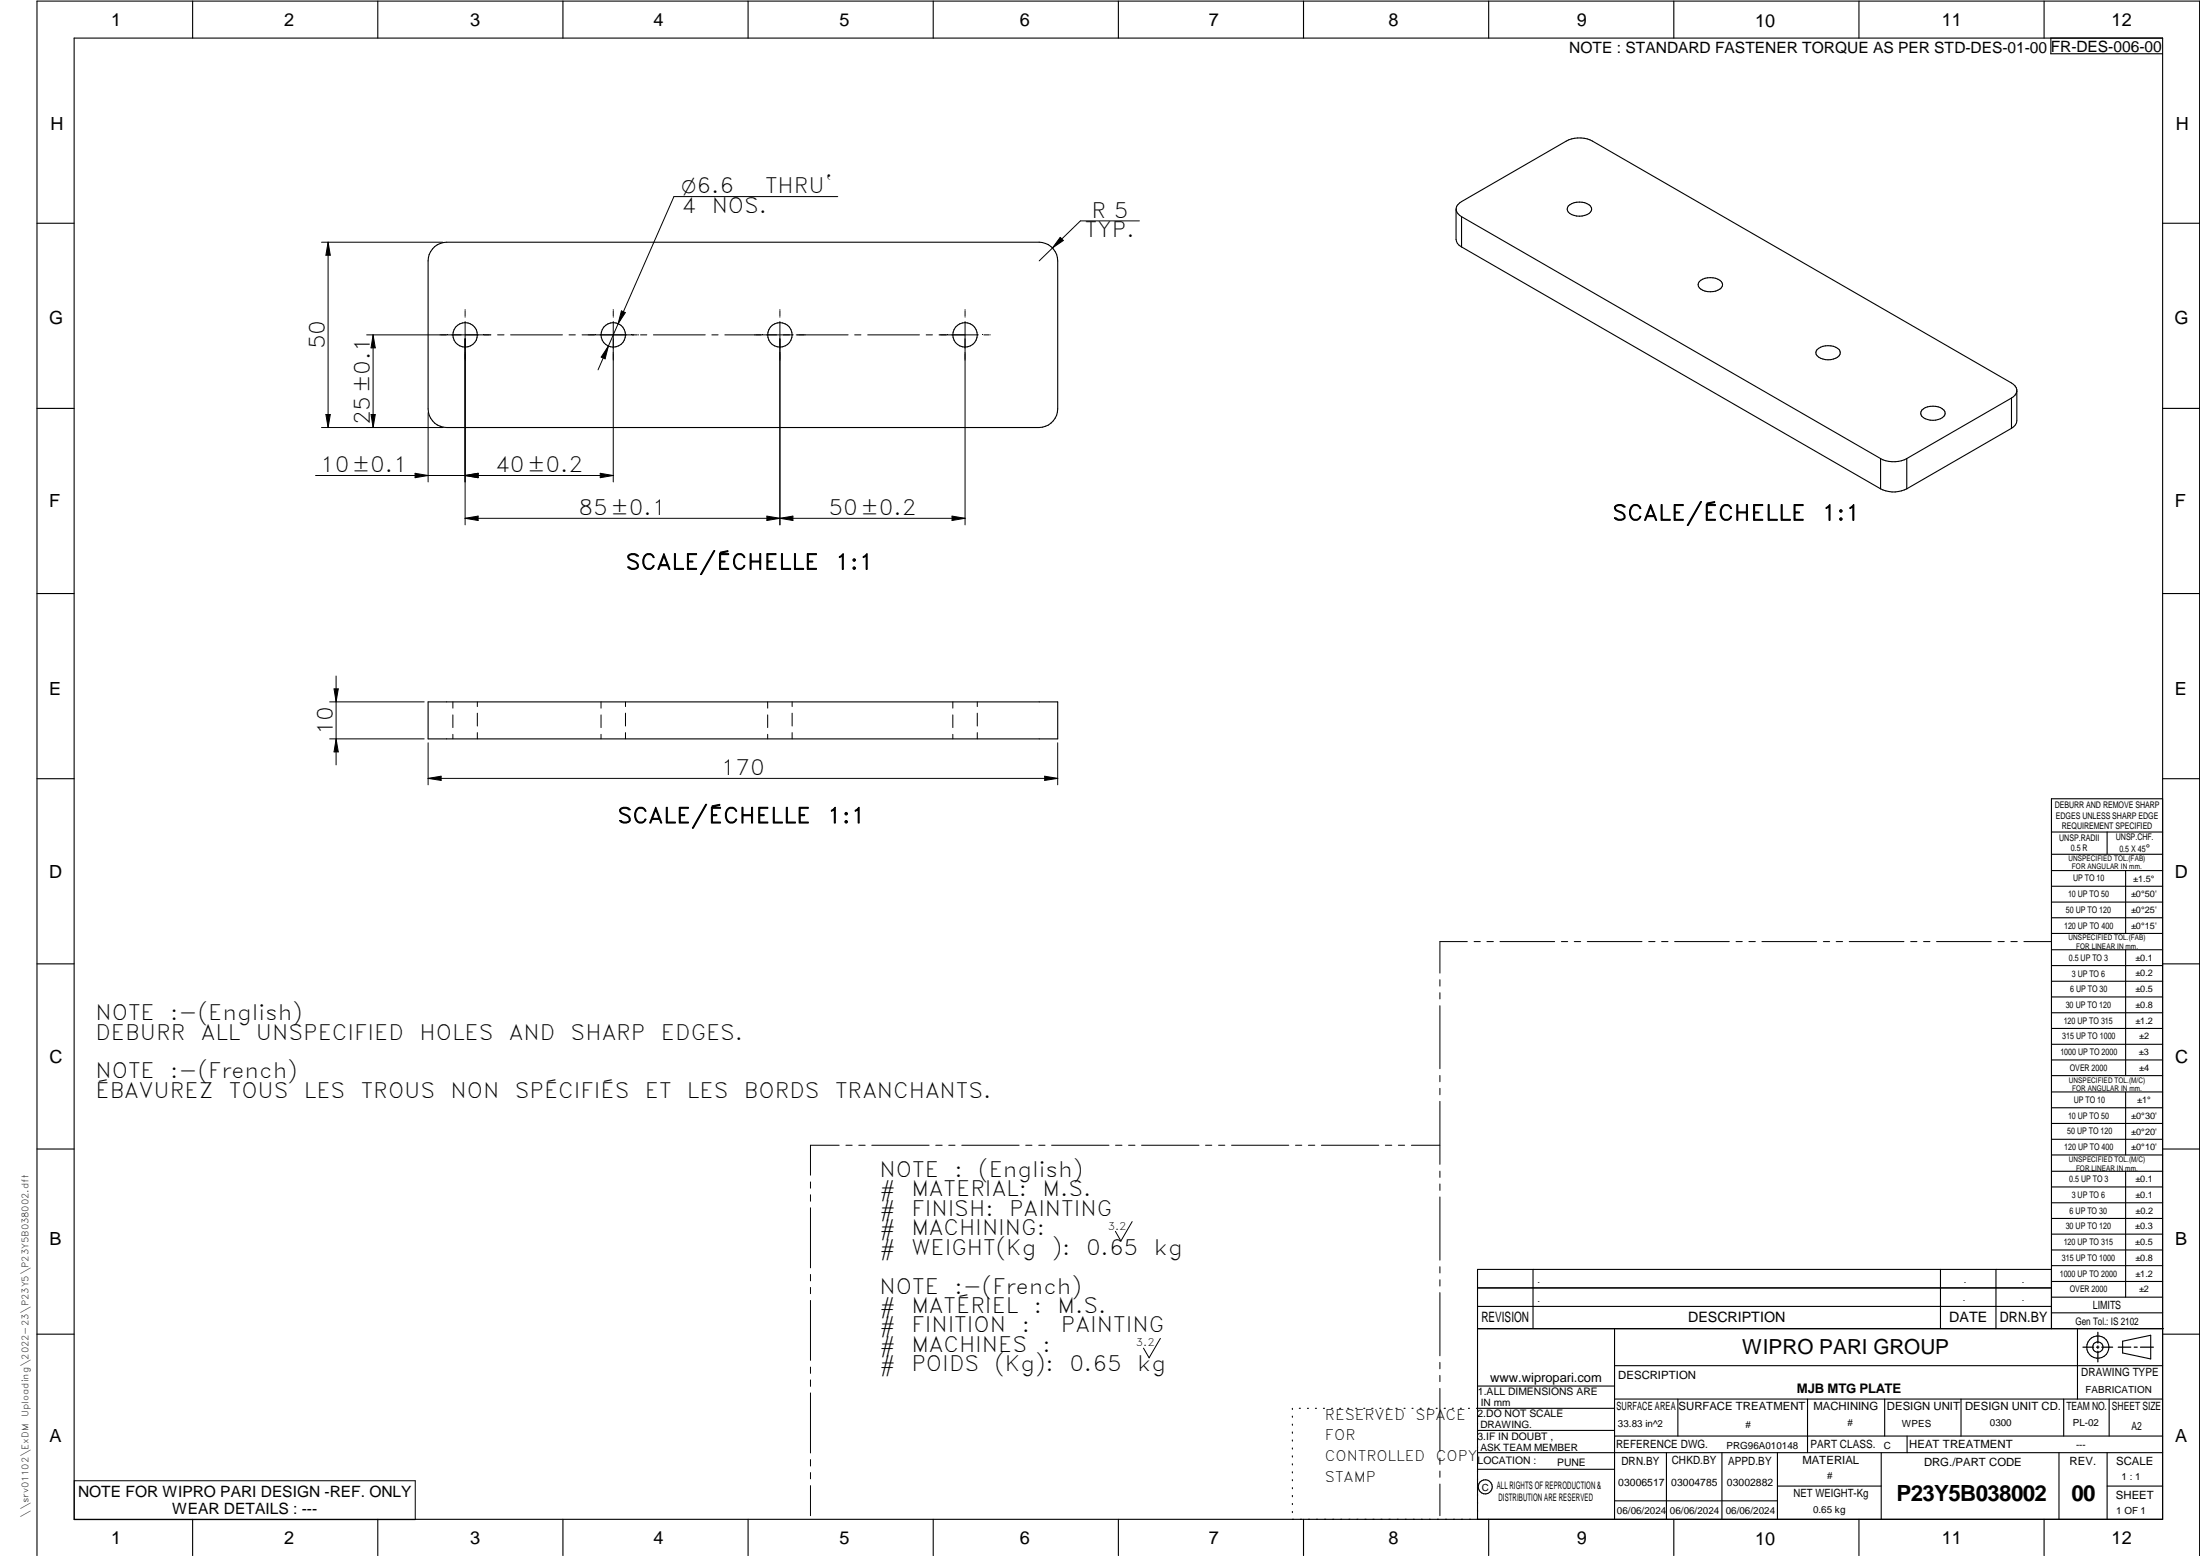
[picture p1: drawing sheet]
<svg xmlns="http://www.w3.org/2000/svg" width="594mm" height="420mm" viewBox="0 0 594 420" stroke-linecap="round" stroke-linejoin="round" font-family="sans-serif">
<g fill="none" stroke="#000" stroke-width=".3">
<path d="M20 10.3h564v400h-564zM52 .3v10M102 .3v10M152 .3v10M202 .3v10M252 .3v10M302 .3v10M352 .3v10M402 .3v10M452 .3v10M502 .3v10M552 .3v10"/>
<path d="M553.8 10.3v4.2h30.2M393.2 56.5v8.1a2.46 2.46 0 0 0 1.5 2.1M394.7 58.5a2.15 2.15 0 0 1-1.5-2 2.15 2.15 0 0 1 1.5-2.1l28.2-16.3a7.7 7.7 0 0 1 7.1 0l113.2 65.3a2.72 2.72 0 0 1 1.4 1.8v8.4a2.52 2.52 0 0 1-1.4 2.1M394.7 58.5l113.1 65.3M394.7 58.5v8.2M423.5 55.6a4.7 4.7 0 0 1 6 0 1.45 1.45 0 0 1-1 2.4 4.3 4.3 0 0 1-5.2-1.1l-.1-.4zM10 60.3h10M117.4 66.6a5.6 5.6 0 0 1 3.2-1.2h160a5.1 5.1 0 0 1 5 5v40a5.1 5.1 0 0 1-5 5h-160a5 5 0 0 1-5-5v-40a5 5 0 0 1 1.8-3.8zM394.7 66.7l113.1 65.3M458.9 76a4.7 4.7 0 0 1 5.9 0 1.45 1.45 0 0 1-.9 2.4 4.3 4.3 0 0 1-5.3-1.1l-.1-.4zM584 60.3h10M490.7 94.4a4.7 4.7 0 0 1 5.9 0 1.5 1.5 0 0 1-.9 2.3 4.4 4.4 0 0 1-5.3-1l-.1-.4z"/>
<path d="M10 110.3h10M519 110.7a4.7 4.7 0 0 1 5.9 0 1.45 1.45 0 0 1-.9 2.4 4.3 4.3 0 0 1-5.3-1.1v-.4zM543.2 107.5l-28.3 16.3M543.2 115.7l-28.3 16.3M543.2 107.5v8.2M544.6 105.7a2.72 2.72 0 0 1-1.4 1.8M584 110.3h10M507.8 132a7.7 7.7 0 0 0 7.1 0M507.8 123.8v8.2M514.9 123.8v8.2M514.9 123.8a7.7 7.7 0 0 1-7.1 0M10 160.3h10"/>
<path d="M584 160.3h10M115.6 189.5h170v10h-170zM10 210.3h10M584 215.7h-30v143.1M584 210.3h10M554 224.7h30M554 230.7h30M554 235.1h30M554 239.3h30M569 224.7v6M574 235.1v17M554 243.6h30"/>
<path d="M554 247.8h30M554 252.1h30M554 256.5h30M574 256.5v33.9M10 260.3h10M554 260.7h30M554 265h30M554 269.2h30M554 273.5h30M554 277.7h30M584 260.3h10M554 282h30"/>
<path d="M554 286.2h30M554 290.4h30M554 294.9h30M554 299.1h30M574 294.9v17M10 310.3h10M554 303.4h30M554 307.6h30M554 311.9h30M554 316.3h30M574 316.3v34M584 310.3h10"/>
<path d="M554 320.5h30M554 324.8h30M554 329h30M554 333.2h30M554 337.5h30M399 358.8h185.2M399 352.8h155M399 347.8h155M414 342.8v16M436 358.8v51.5M524 342.8v16M539 342.8v16"/>
<path d="M554 341.8h30M554 346h30M554 350.3h30M554 354.5h30M554 342.8h-155v67.5M561 358.8v19M10 360.3h10M399 374.3h37M436 377.8h148M453.1 377.8v10M488.1 377.8v14.5M508.9 377.8v10"/>
<path d="M529.5 377.8v10M557.3 377.8v10M569.5 377.8v10M573.2 362.2l7.6-1.6v6.3l-7.6-1.6zM584 368.8h-148M584 360.3h10M349 380.3v.3M349 382.4v.3M349 384.6v.3M349 386.7v.3M349 388.8v.3M349 391v.3"/>
<path d="M349 393.1v.3M349 395.3v.3M349 397.4v.3M349 399.5v.3M350.9 380.3h.2M353.1 380.3h.2M355.2 380.3h.3M357.4 380.3h.3M359.6 380.3h.3M361.7 380.3h.3M363.9 380.3h.3M366.1 380.3h.3"/>
<path d="M368.3 380.3h.2M370.4 380.3h.3M372.6 380.3h.3M374.8 380.3h.3M376.9 380.3h.4M379.1 380.3h.3M381.3 380.3h.3M383.4 380.3h.4M385.6 380.3h.3M387.8 380.3h.3M390 380.3h.3M392.2 380.3h.3"/>
<path d="M394.3 380.3h.3M396.5 380.3h.3M398.7 380.3h37.3M399 396.7h37M399 392.3h185M399 386.2h37M436 387.8h148M450 392.3v18M465 392.3v18M480 392.3v18M508 392.3v18M515 387.8v4.5"/>
<path d="M556 392.3v18M569 392.3v18M52 410.3v9.7M102 410.3v9.7M152 410.3v9.7M202 410.3v9.7M252 410.3v9.7M302 410.3v9.7M349 401.7v.3M349 403.8v.4M349 406v.3M349 408.1v.3"/>
<path d="M352 410.3v9.7M402 410.3v9.7M436 405.3h44M452 410.3v9.7M480 401.3h28M502 410.3v9.7M552 410.3v9.7M569 401.3h15M10 420v-419.7h584v419.7"/>
<circle cx="125.6" cy="90.4" r="3.3"/>
<circle cx="165.6" cy="90.4" r="3.3"/>
<circle cx="210.6" cy="90.4" r="3.3"/>
<circle cx="260.6" cy="90.4" r="3.3"/>
<circle cx="566.5" cy="363.7" r="1.39"/>
<circle cx="566.5" cy="363.8" r="3"/>
<circle cx="401.1" cy="401.5" r="1.9"/>
</g>
<g fill="none" stroke="#000" stroke-width=".27">
<path d="M226.2 53.1h-44.2l-15.1 34.3M307.7 59.6h-15.9l-11.2 10.8M86.8 65.4h32.7M88.6 65.4l.6 3.5h-1.2zM88.6 65.4v50M286.3 64.1l.8 .8-2.9 2zM99 90.4h33.6M100.7 90.4v25M100.7 90.4l.6 3.5h-1.1zM125.6 83.6v.1M125.6 83.9v1.4M125.6 85.6h.1"/>
<path d="M125.6 86.8v54.9M134.4 90.4h1.7M137.9 90.4h14M153.7 90.4h1.7M157.2 90.4h14.9M164.3 93.4l-.9 3.5-1.1-.5zM165.6 86.8v43.3M165.6 83.6v.1M165.6 83.9v1.4M165.6 85.6h.1M166.9 87.4l-5.4 12.5M167.8 83.9l1.1 .5-2 3z"/>
<path d="M172.3 90.4h.1M173 90.4h1.7M176.4 90.4h14.1M192.2 90.4h1.7M195.7 90.4h18.5M210.6 83.6v.1M210.6 83.9v1.4M210.6 85.6h.1M210.6 86.8v54.9M215 90.4h14M230.8 90.4h1.7M234.3 90.4h14"/>
<path d="M250.1 90.4h1.7M253.6 90.4h10.6M260.6 83.6v.1M260.6 83.9v1.4M260.6 85.6h.1M260.6 86.8v54.9M265.7 90.4h1.4M267.3 90.4h.1M86.8 115.4h32.7M88 111.9h1.2l-.6 3.5zM100.2 111.9h1.1l-.6 3.5zM115.6 111.5v18.6"/>
<path d="M85.2 128.4h80.4M112.1 127.8l3.5 .6-3.5 .6zM125.6 128.4l3.5-.6v1.2zM125.6 140l3.5-.6v1.1zM125.6 140h135M162.1 127.8l3.5 .6-3.5 .6zM207.1 139.4v1.1l7-1.1v1.1zM257.1 139.4l3.5 .6-3.5 .5zM89 199.5h25.5M89 189.5h25.5M90.2 186h1.1l-.5 3.5zM90.8 182.5v24"/>
<path d="M90.8 199.5l.5 3.5h-1.1zM122.3 189.5v1.7M122.3 193v3.5M122.3 198.3v1.2M128.9 189.5v1.3M128.9 192.6v3.4M128.9 197.8v1.7M162.3 189.5v1.7M162.3 193v3.5M162.3 198.3v1.2M168.9 189.5v1.3M168.9 192.6v3.4"/>
<path d="M168.9 197.8v1.7M207.3 189.5v1.7M207.3 193v3.5M207.3 198.3v1.2M213.9 189.5v1.3M213.9 192.6v3.4M213.9 197.8v1.7M257.3 189.5v1.7M257.3 193v3.5M257.3 198.3v1.2M263.9 189.5v1.3M263.9 192.6v3.4"/>
<path d="M263.9 197.8v1.7M115.6 200.6v11.3M115.6 210.2h170M115.6 210.2l3.5-.6v1.1zM282.1 209.6l3.5 .6-3.5 .5zM285.6 200.6v11.3M396.2 254.3h-7.4v8.5M398.1 254.3h1.6M401.5 254.3h1.8M405 254.3h14.8M421.6 254.3h1.7M425.1 254.3h1.7"/>
<path d="M428.6 254.3h14.8M445.2 254.3h1.7M448.7 254.3h1.7M452.2 254.3h14.8M468.8 254.3h1.7M472.3 254.3h1.7M475.8 254.3h14.8M492.4 254.3h1.7M495.8 254.3h1.8M499.4 254.3h14.7M516 254.3h1.6M519.4 254.3h1.8"/>
<path d="M522.9 254.3h14.8M539.5 254.3h1.7M543 254.3h1.7M546.5 254.3h7.4M388.8 264.5v1.8M388.8 268.1v1.6M388.8 271.6v17M388.8 290.4v1.7M388.8 293.9v1.7M388.8 297.4v17M218.9 319.2v1.6M226.6 309.2h-7.7v8.1"/>
<path d="M228.4 309.2h1.7M231.9 309.2h1.7M235.4 309.2h15.5M252.7 309.2h1.7M256.2 309.2h1.7M259.7 309.2h15.5M277 309.2h1.7M280.5 309.2h1.7M284 309.2h15.5M301.2 309.2h1.8M304.8 309.2h1.7M308.3 309.2h15.5"/>
<path d="M325.5 309.2h1.7M329.1 309.2h1.6M332.6 309.2h15.4M349.8 309.2h1.7M353.3 309.2h1.7M356.8 309.2h15.5M374.1 309.2h1.7M377.6 309.2h1.7M381.1 309.2h7.7M388.8 316.2v1.7M388.8 319.7v1.7M218.9 322.6v1.8"/>
<path d="M218.9 326.1v16.2M305.7 329.9l-3 5.2-1.5-2.6M388.8 323.2v17.1M218.9 344.1v1.8M218.9 347.6v1.7M218.9 351.2v16.1M388.8 342.1v1.6M388.8 345.6v1.7M388.8 349v17.1M218.9 369.1v1.7M218.9 372.6v1.8M218.9 376.1v16.2"/>
<path d="M313.3 361.4l-3 5.2-1.5-2.6M388.8 367.9v1.7M388.8 371.4v1.7M388.8 374.9v17M20.1 399.8h92v10.5h-92zM218.9 394.1v1.8M218.9 397.6v1.7M388.8 393.7v1.7M388.8 397.2v1.7M218.9 401.2v8.1M388.8 400.7v8.6"/>
</g>
<path d="M566.5 359.7v3M562.5 363.8h2.9M566.1 363.8h.7M566.5 363.4v.7M566.5 364.9v2.8M567.6 363.8h2.9M572 363.8h3.4M576.3 363.8h.8M578 363.8h3.5" fill="none" stroke="#000" stroke-width=".34"/>
<g fill="#000">
<path d="M88.6 65.4l.6 3.5h-1.2zM286.3 64.1l.8 .8-2.9 2zM100.7 90.4l.6 3.5h-1.1zM164.3 93.4l-.9 3.5-1.1-.5zM167.8 83.9l1.1 .5-2 3zM88 111.9h1.2l-.6 3.5zM100.2 111.9h1.1l-.6 3.5zM112.1 127.8l3.5 .6-3.5 .6zM125.6 128.4l3.5-.6v1.2zM162.1 127.8l3.5 .6-3.5 .6zM125.6 140l3.5-.6v1.1zM207.1 139.4l3.5 .6-3.5 .5z"/>
<path d="M210.6 140l3.5-.6v1.1zM257.1 139.4l3.5 .6-3.5 .5zM90.2 186h1.1l-.5 3.5zM90.8 199.5l.5 3.5h-1.1zM115.6 210.2l3.5-.6v1.1zM282.1 209.6l3.5 .6-3.5 .5z"/>
</g>
<g font-size="6">
<text x="512.1" y="405.2">P23Y5B038002</text>
<text x="559.4" y="405.2">00</text>
</g>
<g font-size="5.7">
<text x="206.6" y="52.2">THRU`</text>
<text x="184.1" y="57.4">4</text>
<text x="192.2" y="57.4">NOS.</text>
<text x="294.7" y="58.8">R 5</text>
<text x="293" y="64">TYP.</text>
<text x="87.7" y="94.4" transform="rotate(-90 87.7 94.4)">50</text>
<text x="99.9" y="114.8" transform="rotate(-90 99.9 114.8)">25±0.1</text>
<text x="86.4" y="127.5">10±0.1</text>
<text x="133.7" y="127.5">40±0.2</text>
<text x="156.2" y="139.1">85±0.1</text>
<text x="223.7" y="139.1">50±0.2</text>
<text x="435.4" y="140.5">SCALE/ÉCHELLE</text>
<text x="491.9" y="140.5">1:1</text>
<text x="168.9" y="153.8">SCALE/ÉCHELLE</text>
<text x="225.5" y="153.8">1:1</text>
<text x="89.9" y="198.5" transform="rotate(-90 89.9 198.5)">10</text>
<text x="194.7" y="209.3">170</text>
<text x="166.7" y="222.2">SCALE/ÉCHELLE</text>
<text x="223.3" y="222.2">1:1</text>
<text x="25.8" y="275.5">NOTE</text>
<text x="46" y="275.5">:-(English)</text>
<text x="25.8" y="280.7">DEBURR</text>
<text x="54.2" y="280.7">ALL</text>
<text x="69.1" y="280.7">UNSPECIFIED</text>
<text x="113.3" y="280.7">HOLES</text>
<text x="137.4" y="280.7">AND</text>
<text x="154.1" y="280.7">SHARP</text>
<text x="178.5" y="280.7">EDGES.</text>
<text x="25.8" y="291.2">NOTE</text>
<text x="46" y="291.2">:-(French)</text>
<text x="25.8" y="296.5">ÉBAVUREZ</text>
<text x="61.8" y="296.5">TOUS</text>
<text x="82.1" y="296.5">LES</text>
<text x="97.4" y="296.5">TROUS</text>
<text x="121.7" y="296.5">NON</text>
<text x="139" y="296.5">SPÉCIFIÉS</text>
<text x="174.1" y="296.5">ET</text>
<text x="185.5" y="296.5">LES</text>
<text x="200.9" y="296.5">BORDS</text>
<text x="225.5" y="296.5">TRANCHANTS.</text>
<text x="237.5" y="317.8">NOTE</text>
<text x="257.7" y="317.8">:</text>
<text x="264.1" y="317.8">(English)</text>
<text x="237.5" y="323">#</text>
<text x="246.1" y="323">MATERIAL:</text>
<text x="281.5" y="323">M.S.</text>
<text x="237.5" y="328.3">#</text>
<text x="246.1" y="328.3">FINISH:</text>
<text x="272.5" y="328.3">PAINTING</text>
<text x="237.5" y="333.5">#</text>
<text x="246.1" y="333.5">MACHINING:</text>
<text x="237.5" y="338.8">#</text>
<text x="246.1" y="338.8">WEIGHT(Kg</text>
<text x="284" y="338.8">):</text>
<text x="293.3" y="338.8">0.65</text>
<text x="311.6" y="338.8">kg</text>
<text x="237.5" y="349.3">NOTE</text>
<text x="257.7" y="349.3">:-(French)</text>
<text x="237.5" y="354.5">#</text>
<text x="237.5" y="359.8">#</text>
<text x="246.1" y="359.8">FINITION</text>
<text x="246.1" y="354.5">MATÉRIEL</text>
<text x="275.9" y="359.8">:</text>
<text x="279.2" y="354.5">:</text>
<text x="285.6" y="354.5">M.S.</text>
<text x="286.5" y="359.8">PAINTING</text>
<text x="237.5" y="365">#</text>
<text x="246.1" y="365">MACHINES</text>
<text x="281.5" y="365">:</text>
<text x="237.5" y="370.3">#</text>
<text x="246.1" y="370.3">POIDS</text>
<text x="268.5" y="370.3">(Kg):</text>
<text x="288.8" y="370.3">0.65</text>
<text x="307.1" y="370.3">kg</text>
</g>
<text font-size="5.6" x="470.5" y="365.5">WIPRO PARI GROUP</text>
<text font-size="5.4" x="184.1" y="52.2">O6.6</text>
<g font-size="4.9">
<text x="30" y="6.9">1</text>
<text x="76.7" y="6.9">2</text>
<text x="127" y="6.9">3</text>
<text x="176.5" y="6.9">4</text>
<text x="226.7" y="6.9">5</text>
<text x="275.4" y="6.9">6</text>
<text x="326.4" y="6.9">7</text>
<text x="375" y="6.9">8</text>
<text x="425.8" y="6.9">9</text>
<text x="473.9" y="7.3">10</text>
<text x="524.3" y="6.9">11</text>
<text x="570.2" y="6.9">12</text>
<text x="13.6" y="35.1">H</text>
<text x="587.6" y="35.1">H</text>
<text x="13.2" y="87.5">G</text>
<text x="587.2" y="87.5">G</text>
<text x="13.2" y="137">F</text>
<text x="587.2" y="137">F</text>
<text x="13.2" y="187.6">E</text>
<text x="587.2" y="187.6">E</text>
<text x="13.2" y="237">D</text>
<text x="587.2" y="237">D</text>
<text x="13.4" y="287.1">C</text>
<text x="587.4" y="287.1">C</text>
<text x="13.4" y="336.2">B</text>
<text x="587.4" y="336.2">B</text>
<text x="13.4" y="389.3">A</text>
<text x="587.4" y="389.3">A</text>
<text x="30" y="416.9">1</text>
<text x="76.7" y="416.9">2</text>
<text x="127" y="416.9">3</text>
<text x="176.5" y="416.9">4</text>
<text x="226.7" y="416.9">5</text>
<text x="275.4" y="416.9">6</text>
<text x="326.4" y="416.9">7</text>
<text x="375" y="416.9">8</text>
<text x="425.8" y="416.9">9</text>
<text x="473.9" y="417.3">10</text>
<text x="524.3" y="416.9">11</text>
<text x="570.2" y="416.9">12</text>
</g>
<g font-size="4.2">
<text x="423.7" y="14.3">NOTE : STANDARD FASTENER TORQUE AS PER STD-DES-01-00</text>
<text x="553.8" y="14">FR-DES-006-00</text>
<text x="21.1" y="404.3">NOTE FOR WIPRO PARI DESIGN -REF. ONLY</text>
<text x="46.5" y="408.8">WEAR DETAILS : ---</text>
</g>
<g font-size="3.9">
<text x="400" y="357.1">REVISION</text>
<text x="455.9" y="357.1">DESCRIPTION</text>
<text x="526.4" y="357.1">DATE</text>
<text x="540" y="357.1">DRN.BY</text>
<text x="357.8" y="383.3">RESERVED</text>
<text x="382.3" y="383.3">SPACE</text>
<text x="357.8" y="388.9">FOR</text>
<text x="357.8" y="394.5">CONTROLLED</text>
<text x="387.8" y="394.5">COPY</text>
<text x="357.8" y="400">STAMP</text>
</g>
<text font-size="3.6" x="485.2" y="376.1">MJB MTG PLATE</text>
<text font-size="3.5" x="402.4" y="373.3">www.wipropari.com</text>
<g font-size="3.1">
<text x="565.1" y="353.5">LIMITS</text>
<text x="562" y="371.7">DRAWING TYPE</text>
<text x="437" y="372.3">DESCRIPTION</text>
<text x="436.5" y="380.8">SURFACE AREA</text>
<text x="453.3" y="380.8">SURFACE TREATMENT</text>
<text x="489.7" y="380.8">MACHINING</text>
<text x="509.5" y="380.8">DESIGN UNIT</text>
<text x="530.6" y="380.8">DESIGN UNIT CD.</text>
<text x="558" y="380.6">TEAM NO.</text>
<text x="570.3" y="380.7">SHEET SIZE</text>
<text x="575.6" y="386.1">A2</text>
<text x="436.4" y="391.1">REFERENCE DWG.</text>
<text x="437.8" y="395.5">DRN.BY</text>
<text x="451.4" y="395.4">CHKD.BY</text>
<text x="466.6" y="395.5">APPD.BY</text>
<text x="486.7" y="395.4">MATERIAL</text>
<text x="488.9" y="390.9">PART CLASS.</text>
<text x="515.6" y="390.9">HEAT TREATMENT</text>
<text x="519.6" y="395.9">DRG./PART CODE</text>
<text x="558.9" y="395.5">REV.</text>
<text x="571.4" y="395.6">SCALE</text>
<text x="484.3" y="404.2">NET WEIGHT-Kg</text>
<text x="571.4" y="404.7">SHEET</text>
</g>
<text font-size="3" x="579.5" y="230.1">°</text>
<g font-size="2.8">
<text x="299.1" y="332.1">3.2</text>
<text x="560.4" y="357.7">Gen Tol.: IS 2102</text>
<text x="306.7" y="363.6">3.2</text>
<text x="399.1" y="376.6">1.ALL DIMENSIONS ARE</text>
<text x="399" y="382.7">2.DO NOT SCALE</text>
<text x="399" y="388.7">3.IF IN DOUBT ,</text>
<text x="399" y="395.4">LOCATION :</text>
<text x="420.5" y="396">PUNE</text>
<text x="404.2" y="402">ALL RIGHTS OF REPRODUCTION &amp;</text>
<text x="437" y="401.2">03006517</text>
<text x="451.3" y="401.2">03004785</text>
<text x="466.3" y="401.2">03002882</text>
<text x="404.7" y="405.4">DISTRIBUTION ARE RESERVED</text>
</g>
<g font-size="2.7">
<text x="563.2" y="376.2">FABRICATION</text>
<text x="399.9" y="379.7">IN mm</text>
<text x="399.7" y="385.7">DRAWING.</text>
<text x="436.9" y="385.4">33.83 in^2</text>
<text x="471.4" y="385.5">#</text>
<text x="498.9" y="385">#</text>
<text x="513.6" y="385.3">WPES</text>
<text x="537.3" y="385.1">0300</text>
<text x="559.7" y="385.1">PL-02</text>
<text x="399.7" y="391.8">ASK TEAM MEMBER</text>
<text x="466.3" y="391.2">PRG96A010148</text>
<text x="508.7" y="391.2">C</text>
<text x="560.6" y="391.1">---</text>
<text x="493.4" y="399.5">#</text>
<text x="572.8" y="399.7">1 : 1</text>
<text x="400.1" y="402.5">C</text>
<text x="436.6" y="408.7">06/06/2024</text>
<text x="450.9" y="408.8">06/06/2024</text>
<text x="466" y="408.9">06/06/2024</text>
<text x="489.6" y="408.5">0.65 kg</text>
<text x="571.4" y="408.7">1 OF 1</text>
</g>
<g font-size="2.5">
<text x="554.9" y="218.3">DEBURR AND REMOVE SHARP</text>
<text x="555.2" y="221">EDGES UNLESS SHARP EDGE</text>
<text x="556.1" y="227.1">UNSP.RADII</text>
<text x="556.8" y="223.8">REQUIREMENT SPECIFIED</text>
<text x="571.4" y="226.9">UNSP.CHF.</text>
<text x="559.2" y="229.9">0.5 R</text>
<text x="572.3" y="230.1">0.5 X 45</text>
<text x="559.8" y="238">UP TO 10</text>
<text x="576.1" y="238.1">±1.5°</text>
<text x="558.5" y="242.2">10 UP TO 50</text>
<text x="575.5" y="242.3">±0°50'</text>
<text x="557.4" y="250.7">120 UP TO 400</text>
<text x="557.9" y="246.5">50 UP TO 120</text>
<text x="575.5" y="250.7">±0°15'</text>
<text x="575.5" y="246.5">±0°25'</text>
<text x="558.7" y="259.4">0.5 UP TO 3</text>
<text x="559.5" y="263.7">3 UP TO 6</text>
<text x="576.6" y="263.6">±0.2</text>
<text x="576.6" y="259.4">±0.1</text>
<text x="559" y="267.9">6 UP TO 30</text>
<text x="576.6" y="267.9">±0.5</text>
<text x="557.8" y="272.2">30 UP TO 120</text>
<text x="576.6" y="272.2">±0.8</text>
<text x="556.9" y="280.7">315 UP TO 1000</text>
<text x="557.3" y="276.4">120 UP TO 315</text>
<text x="576.6" y="276.4">±1.2</text>
<text x="577.7" y="280.7">±2</text>
<text x="556.4" y="284.9">1000 UP TO 2000</text>
<text x="577.6" y="284.9">±3</text>
<text x="558.9" y="289.2">OVER 2000</text>
<text x="577.7" y="289.3">±4</text>
<text x="560" y="297.9">UP TO 10</text>
<text x="577.1" y="297.9">±1°</text>
<text x="558.5" y="302.1">10 UP TO 50</text>
<text x="575.5" y="302.1">±0°30'</text>
<text x="557.4" y="310.6">120 UP TO 400</text>
<text x="558.2" y="306.3">50 UP TO 120</text>
<text x="575.5" y="310.6">±0°10'</text>
<text x="575.5" y="306.4">±0°20'</text>
<text x="558.8" y="319.2">0.5 UP TO 3</text>
<text x="559.4" y="323.4">3 UP TO 6</text>
<text x="576.6" y="319.2">±0.1</text>
<text x="576.6" y="323.5">±0.1</text>
<text x="558.9" y="327.7">6 UP TO 30</text>
<text x="576.7" y="327.7">±0.2</text>
<text x="557.8" y="332">30 UP TO 120</text>
<text x="576.6" y="332">±0.3</text>
<text x="556.8" y="340.5">315 UP TO 1000</text>
<text x="557.3" y="336.3">120 UP TO 315</text>
<text x="576.6" y="336.3">±0.5</text>
<text x="576.6" y="340.5">±0.8</text>
<text x="415.2" y="346.4">.</text>
<text x="530.3" y="346.5">.</text>
<text x="545.9" y="346.4">.</text>
<text x="556.2" y="344.7">1000 UP TO 2000</text>
<text x="576.6" y="344.7">±1.2</text>
<text x="415.2" y="351.5">.</text>
<text x="530" y="351.3">.</text>
<text x="545.9" y="351.4">.</text>
<text x="558.9" y="349">OVER 2000</text>
<text x="577.6" y="349">±2</text>
</g>
<g font-size="2.4">
<text x="7.7" y="382.7" transform="rotate(-90 7.7 382.7)">Uploading\2022-23\P23Y5\P23Y5B038002.dft</text>
<text x="7.7" y="409.8" transform="rotate(-90 7.7 409.8)">\\srv01102\ExDM</text>
</g>
<g font-size="2.1">
<text x="558.5" y="232.4">UNSPECIFIED TOL.(FAB)</text>
<text x="559.5" y="234.7">FOR ANGULAR IN mm.</text>
<text x="558.6" y="253.9">UNSPECIFIED TOL.(FAB)</text>
<text x="560.7" y="256.3">FOR LINEAR IN mm.</text>
<text x="558.7" y="292.3">UNSPECIFIED TOL.(M/C)</text>
<text x="559.6" y="294.7">FOR ANGULAR IN mm.</text>
<text x="558.7" y="313.7">UNSPECIFIED TOL.(M/C)</text>
<text x="560.6" y="316.1">FOR LINEAR IN mm.</text>
</g>
</svg>
